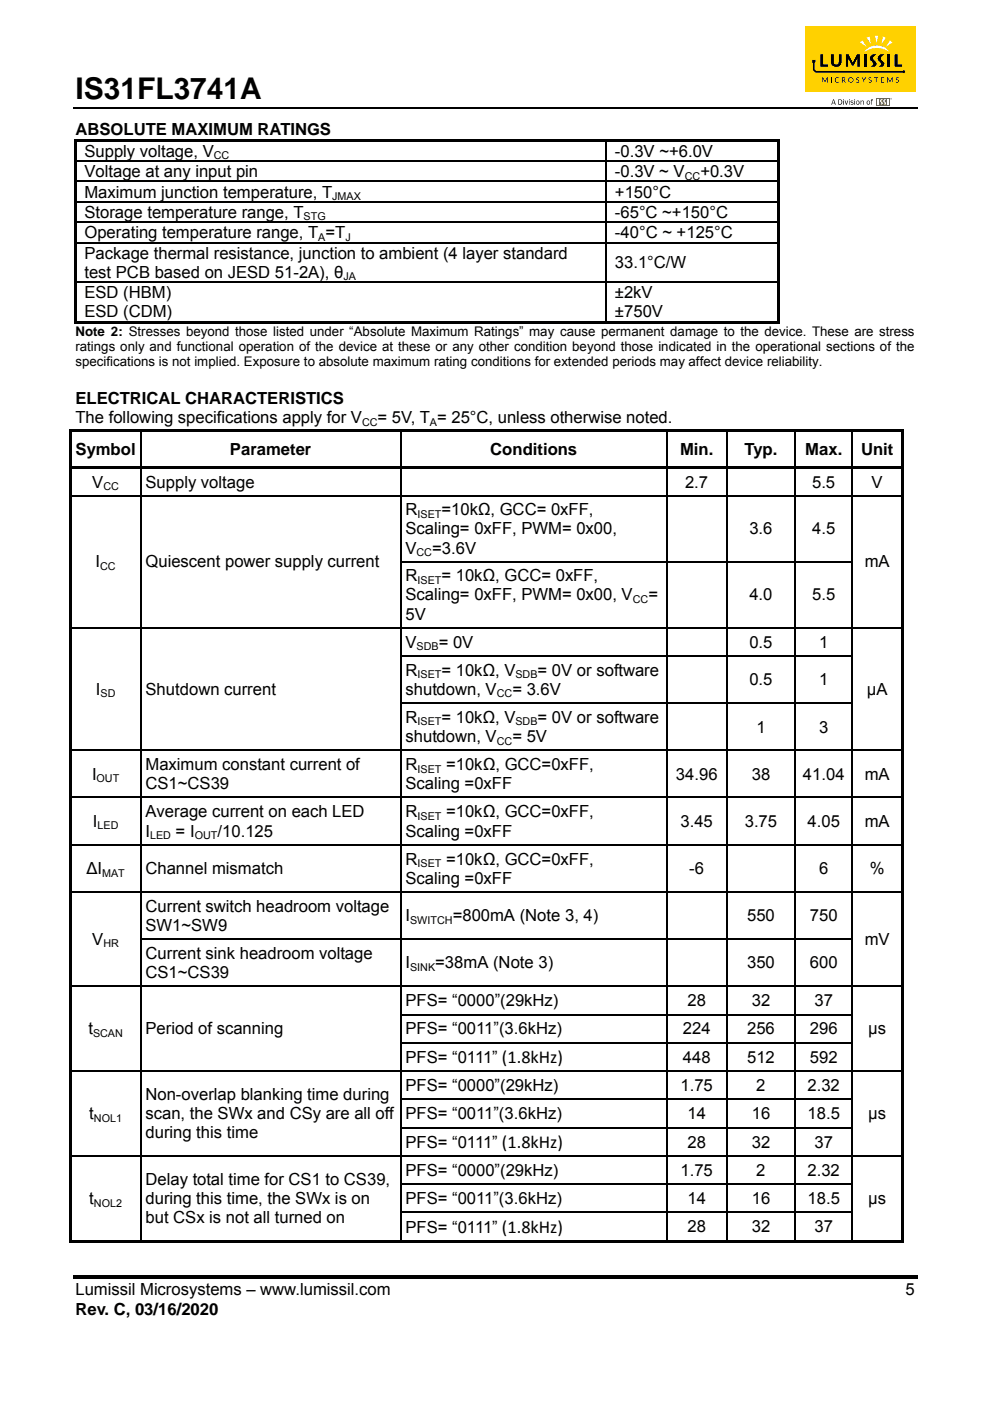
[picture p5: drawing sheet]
<svg xmlns="http://www.w3.org/2000/svg" width="210mm" height="297mm" viewBox="0 0 210 297" stroke-linecap="round" stroke-linejoin="round" font-family="sans-serif">
<path d="M15.5 22.8h179" fill="none" stroke="#000" stroke-width=".34"/>
<path d="M15.5 270.3h179v.7h-179z" fill="#000"/>
<path d="M170.8 5.5h23.4v13.9h-23.4z" fill="#ffd100"/>
<g fill="#000">
<path d="M174.4 16.4h.2l.4 .8 .4-.8h.2v1.1h-.2v-.9l-.4 .8-.5-.8-.1 .9zM176.3 16.4h.1v1.1h-.1zM177.1 16.6a.46 .46 0 0 1 .8 0 .45 .45 0 0 0-.6 .1 .45 .45 0 0 0 0 .6 .45 .45 0 0 0 .6 0 .53 .53 0 0 1-.7 .1 .53 .53 0 0 1-.1-.8zM181.7 16.5l.3-.1 .3 .1-.1 .1a.23 .23 0 0 0-.3-.1 .23 .23 0 0 0-.1 .3 .23 .23 0 0 0 .3 .1 .35 .35 0 0 1 0 .6 .35 .35 0 0 1-.5-.2h.1a.25 .25 0 0 0 .3 .1 .25 .25 0 0 0 .1-.3 .25 .25 0 0 0-.3-.1l-.2-.2zM182.8 16.4h.1l.3 .6 .3-.6h.2l-.4 .7v.4h-.1v-.4zM184.3 16.5l.3-.1 .3 .1-.1 .1a.23 .23 0 0 0-.3-.1 .23 .23 0 0 0-.1 .3 .23 .23 0 0 0 .3 .1 .34 .34 0 0 1 .1 .6 .34 .34 0 0 1-.6-.2h.1a.25 .25 0 0 0 .3 .1 .25 .25 0 0 0 .1-.3 .25 .25 0 0 0-.3-.1l-.2-.2zM185.4 16.4h.9v.1h-.4v1h-.1v-1h-.4zM186.9 16.4h.6v.1h-.5v.4h.4l-.4 .1v.4h.5v.1h-.6zM188.2 16.4h.1l.4 .8 .5-.8h.1v1.1l-.1-.9-.4 .8-.5-.8v.9h-.1zM190.1 16.5l.3-.1 .2 .1v.1a.24 .24 0 0 0-.3-.1 .24 .24 0 0 0-.1 .3 .24 .24 0 0 0 .3 .1 .34 .34 0 0 1 0 .6 .34 .34 0 0 1-.5-.2h.1a.24 .24 0 0 0 .3 .1 .24 .24 0 0 0 .1-.3 .24 .24 0 0 0-.3-.1l-.2-.2z"/>
<path d="M178.6 16.4h.3a.34 .34 0 0 1 .4 .2 .34 .34 0 0 1-.3 .4l.4 .5h-.1l-.4-.5h-.2v.5h-.1zM178.7 16.5v.4l.5-.1a.28 .28 0 0 0-.2-.3 .28 .28 0 0 0-.3 0z"/>
<path d="M179.9 17a.58 .58 0 0 1 1.1 0 .58 .58 0 0 1-1.1 0zM180 16.9a.43 .43 0 0 0 .8 0 .43 .43 0 0 0-.8 0z"/>
</g>
<path d="M188.8 20.9a.2 .2 0 0 1 .4 0 .2 .2 0 0 1-.4 0zM188.9 20.9a.14 .14 0 0 0 .2 0 .14 .14 0 0 0-.2 0zM188.9 20.8l.2 .2h-.2zM188.9 20.9h.1z" fill="#010101"/>
<path d="M185.9 20.8h2.8v1.7h-2.8z" fill="#c42032"/>
<g fill="#fff">
<path d="M186.2 21h.3v1.2h-.3z"/>
<path d="M186.8 21.1h.5a.4 .4 0 0 0-.3 .4 .4 .4 0 0 0 .3 .4l-.2 .3h-.4l.2-.2-.1-.3a.32 .32 0 0 1-.2-.3 .32 .32 0 0 1 .2-.3z"/>
<path d="M187.4 21.2l.5-.2a.47 .47 0 0 0-.2 .4 .47 .47 0 0 0 .2 .5l-.1 .3h-.4l.3-.3-.4-.4z"/>
<path d="M188.2 21h.3v1.2h-.3z"/>
</g>
<path d="M174 11.5h.6v2.2h1v.5h-1.6zM176.2 11.5h.7v1.4a.54 .54 0 0 0 .3 .8 .54 .54 0 0 0 .7-.6v-1.6h.6v.9a1.29 1.29 0 0 1-1 1.8 1.03 1.03 0 0 1-1.3-1.1zM179.4 11.5l.6 .1 .9 1.7 .8-1.8h.7v2.7h-.6v-1.8l-.7 1.4-.2 .1-.2-.1-.8-1.4v1.8h-.5zM183.3 11.5h.6v2.7h-.6zM184.8 11.8a1 1 0 0 1 1.1-.3v.1a.78 .78 0 0 0-.7 .7 .78 .78 0 0 0 .5 .8 .61 .61 0 0 1-.2 1.1h-.9a.61 .61 0 0 0 .6-.6 .61 .61 0 0 0-.4-.6 .73 .73 0 0 1 0-1.2zM186.4 11.8a.91 .91 0 0 1 1.2-.2 .77 .77 0 0 0-.7 .7 .77 .77 0 0 0 .5 .8 .61 .61 0 0 1-.2 1.1h-.9a.61 .61 0 0 0 .6-.6 .61 .61 0 0 0-.4-.6 .73 .73 0 0 1-.1-1.2zM188.2 11.5h.6v2.7h-.6zM189.7 11.5h.7v2.2h.9v.5h-1.6z" fill="#000"/>
<g fill="#fff">
<path d="M183.5 10.7a3.3 3.3 0 0 1 5.1 .3 4.7 4.7 0 0 0-5.3 0z"/>
<path d="M183.8 8l.7-.2 .2 1.6z"/>
<path d="M187.3 7.7l.6 .3-.9 1.3z"/>
<path d="M185.6 7.6h.7l-.4 1.6z"/>
<path d="M182.4 9l.5-.5 .9 1.4z"/>
<path d="M188.8 8.5l.5 .5-1.4 .9z"/>
</g>
<g fill="#000">
<path d="M172.3 12.7h.7v.6h-.2v1.4l.3 .3h18.3a.31 .31 0 0 1 .5 .1 .31 .31 0 0 1-.1 .4 .31 .31 0 0 1-.4-.1h-18.4l-.6-.5zM15.7 29.5h.6v.5h-.6zM15.7 29.5h113.2v.5h-113.2zM15.7 30h.6v4h-.6zM15.7 34h.6v.3h-.6zM15.7 34.3h.6v4.1h-.6zM15.7 38.4h.6v.2h-.6zM128.4 34h.3v.3h-.3zM128.4 38.4h.3v.2h-.3zM128.9 29.5h36.1v.5h-36.1zM165 29.5h.5v.5h-.5zM165 30h.5v4h-.5z"/>
<path d="M165 34h.5v.3h-.5zM165 34.3h.5v4.1h-.5zM165 38.4h.5v.2h-.5zM179.2 21.3h.1l.2 .8 .2-.8h.2l-.3 .9h-.1zM180.4 21.4h.6l-.4 .1 .4 .5-.3 .2-.3-.1h.5l-.1-.2a.34 .34 0 0 1-.4-.5zM182.5 21.3l.1 .2 .4-.2 .2 .1v.8h-.1l-.2-.8-.3 .2-.1 .6zM184.9 21l.3 .1-.3 .1 .2 .1-.2 .1v.8l-.2-.8zM15.7 38.6h.6v4.1h-.6zM15.7 42.7h.6v.3h-.6zM15.7 43h.6v4h-.6zM15.7 47h.6v.3h-.6zM15.7 47.3h.6v4h-.6z"/>
<path d="M15.7 51.3h.6v.3h-.6zM15.7 51.6h.6v8.1h-.6zM15.7 59.7h.6v.3h-.6zM128.4 42.7h.3v.3h-.3zM128.4 47h.3v.3h-.3zM128.4 51.3h.3v.3h-.3zM128.4 59.7h.3v.3h-.3zM165 38.6h.5v4.1h-.5zM165 42.7h.5v.3h-.5zM165 43h.5v4h-.5zM165 47h.5v.3h-.5zM165 47.3h.5v4h-.5z"/>
<path d="M165 51.3h.5v.3h-.5zM165 51.6h.5v8.1h-.5zM165 59.7h.5v.3h-.5zM15.7 60h.6v8.6h-.6zM15.7 68.1h112.7v.5h-112.7zM128.4 68.1h.5v.5h-.5zM128.9 68.1h36.1v.5h-36.1zM165 60h.5v8.6h-.5zM165 68.1h.5v.5h-.5zM14.7 90.9h.5v.6h-.5zM14.7 90.9h176.9v.6h-176.9zM14.7 91.5h.5v7.5h-.5z"/>
<path d="M14.7 99h176.9v.5h-176.9zM191.1 90.9h.5v.6h-.5zM191.1 91.5h.5v7.5h-.5zM14.7 99.5h.5v5.4h-.5zM14.7 104.9h.5v.3h-.5zM14.7 105.2h.5v13.8h-.5zM14.7 119h.5v.2h-.5zM29.7 104.9h.3v.3h-.3zM29.7 119h.3v.2h-.3zM84.9 104.9h.2v.3h-.2zM84.9 119h.2v.2h-.2zM141.3 104.9h.2v.3h-.2z"/>
<path d="M141.3 119h.2v.2h-.2zM154 104.9h.3v.3h-.3zM154 119h.3v.2h-.3zM168.6 104.9h.2v.3h-.2zM168.6 119h.2v.2h-.2zM180.6 104.9h.3v.3h-.3zM180.6 119h.3v.2h-.3zM191.1 99.5h.5v5.4h-.5zM191.1 104.9h.5v.3h-.5zM191.1 105.2h.5v13.8h-.5zM191.1 119h.5v.2h-.5zM14.7 119.2h.5v13.7h-.5z"/>
<path d="M14.7 132.9h.5v.3h-.5zM14.7 133.2h.5v5.8h-.5zM14.7 139h.5v.2h-.5zM29.7 132.9h.3v.3h-.3zM29.7 139h.3v.2h-.3zM84.9 132.9h.2v.3h-.2zM84.9 139h.2v.2h-.2zM141.3 132.9h.2v.3h-.2zM141.3 139h.2v.2h-.2zM154 132.9h.3v.3h-.3zM154 139h.3v.2h-.3zM168.6 132.9h.2v.3h-.2z"/>
<path d="M168.6 139h.2v.2h-.2zM180.6 132.9h.3v.3h-.3zM180.6 139h.3v.2h-.3zM191.1 119.2h.5v13.7h-.5zM191.1 132.9h.5v.3h-.5zM191.1 133.2h.5v5.8h-.5zM191.1 139h.5v.2h-.5zM14.7 139.2h.5v9.7h-.5zM14.7 148.9h.5v.3h-.5zM14.7 149.2h.5v9.8h-.5zM14.7 159h.5v.2h-.5zM29.7 148.9h.3v.3h-.3z"/>
<path d="M29.7 159h.3v.2h-.3zM84.9 148.9h.2v.3h-.2zM84.9 159h.2v.2h-.2zM141.3 148.9h.2v.3h-.2zM141.3 159h.2v.2h-.2zM154 148.9h.3v.3h-.3zM154 159h.3v.2h-.3zM168.6 148.9h.2v.3h-.2zM168.6 159h.2v.2h-.2zM180.6 148.9h.3v.3h-.3zM180.6 159h.3v.2h-.3zM191.1 139.2h.5v9.7h-.5z"/>
<path d="M191.1 148.9h.5v.3h-.5zM191.1 149.2h.5v9.8h-.5zM191.1 159h.5v.2h-.5zM14.7 159.2h.5v9.8h-.5zM14.7 169h.5v.2h-.5zM14.7 169.2h.5v9.8h-.5zM14.7 179h.5v.2h-.5zM29.7 169h.3v.2h-.3zM29.7 179h.3v.2h-.3zM84.9 169h.2v.2h-.2zM84.9 179h.2v.2h-.2zM141.3 169h.2v.2h-.2z"/>
<path d="M141.3 179h.2v.2h-.2zM154 169h.3v.2h-.3zM154 179h.3v.2h-.3zM168.6 169h.2v.2h-.2zM168.6 179h.2v.2h-.2zM180.6 169h.3v.2h-.3zM180.6 179h.3v.2h-.3zM191.1 159.2h.5v9.8h-.5zM191.1 169h.5v.2h-.5zM191.1 169.2h.5v9.8h-.5zM191.1 179h.5v.2h-.5zM14.7 179.2h.5v9.8h-.5z"/>
<path d="M14.7 189h.5v.2h-.5zM14.7 189.2h.5v9.8h-.5zM14.7 199h.5v.2h-.5zM29.7 189h.3v.2h-.3zM29.7 199h.3v.2h-.3zM84.9 189h.2v.2h-.2zM84.9 199h.2v.2h-.2zM141.3 189h.2v.2h-.2zM141.3 199h.2v.2h-.2zM154 189h.3v.2h-.3zM154 199h.3v.2h-.3zM168.6 189h.2v.2h-.2z"/>
<path d="M168.6 199h.2v.2h-.2zM180.6 189h.3v.2h-.3zM180.6 199h.3v.2h-.3zM191.1 179.2h.5v9.8h-.5zM191.1 189h.5v.2h-.5zM191.1 189.2h.5v9.8h-.5zM191.1 199h.5v.2h-.5zM14.7 199.2h.5v9.8h-.5zM14.7 209h.5v.2h-.5zM14.7 209.2h.5v5.8h-.5zM14.7 215h.5v.2h-.5zM29.7 209h.3v.2h-.3z"/>
<path d="M29.7 215h.3v.2h-.3zM84.9 209h.2v.2h-.2zM84.9 215h.2v.2h-.2zM141.3 209h.2v.2h-.2zM141.3 215h.2v.2h-.2zM154 209h.3v.2h-.3zM154 215h.3v.2h-.3zM168.6 209h.2v.2h-.2zM168.6 215h.2v.2h-.2zM180.6 209h.3v.2h-.3zM180.6 215h.3v.2h-.3zM191.1 199.2h.5v9.8h-.5z"/>
<path d="M191.1 209h.5v.2h-.5zM191.1 209.2h.5v5.8h-.5zM191.1 215h.5v.2h-.5zM14.7 215.2h.5v5.8h-.5zM14.7 221h.5v.2h-.5zM14.7 221.2h.5v5.7h-.5zM14.7 226.9h.5v.3h-.5zM14.7 227.2h.5v5.8h-.5zM14.7 233h.5v.2h-.5zM14.7 233.2h.5v5.8h-.5zM14.7 239h.5v.2h-.5zM29.7 221h.3v.2h-.3z"/>
<path d="M29.7 226.9h.3v.3h-.3zM29.7 233h.3v.2h-.3zM29.7 239h.3v.2h-.3zM84.9 221h.2v.2h-.2zM84.9 226.9h.2v.3h-.2zM84.9 233h.2v.2h-.2zM84.9 239h.2v.2h-.2zM141.3 221h.2v.2h-.2zM141.3 226.9h.2v.3h-.2zM141.3 233h.2v.2h-.2zM141.3 239h.2v.2h-.2zM154 221h.3v.2h-.3z"/>
<path d="M154 226.9h.3v.3h-.3zM154 233h.3v.2h-.3zM154 239h.3v.2h-.3zM168.6 221h.2v.2h-.2zM168.6 226.9h.2v.3h-.2zM168.6 233h.2v.2h-.2zM168.6 239h.2v.2h-.2zM180.6 221h.3v.2h-.3zM180.6 226.9h.3v.3h-.3zM180.6 233h.3v.2h-.3zM180.6 239h.3v.2h-.3zM191.1 215.2h.5v5.8h-.5z"/>
<path d="M191.1 221h.5v.2h-.5zM191.1 221.2h.5v5.7h-.5zM191.1 226.9h.5v.3h-.5zM191.1 227.2h.5v5.8h-.5zM191.1 233h.5v.2h-.5zM191.1 233.2h.5v5.8h-.5zM191.1 239h.5v.2h-.5zM14.7 239.2h.5v5.7h-.5zM14.7 244.9h.5v.3h-.5zM14.7 245.2h.5v5.8h-.5zM14.7 251h.5v.2h-.5zM14.7 251.2h.5v5.7h-.5z"/>
<path d="M14.7 256.9h.5v.3h-.5zM29.7 244.9h.3v.3h-.3zM29.7 251h.3v.2h-.3zM29.7 256.9h.3v.3h-.3zM84.9 244.9h.2v.3h-.2zM84.9 251h.2v.2h-.2zM84.9 256.9h.2v.3h-.2zM141.3 244.9h.2v.3h-.2zM141.3 251h.2v.2h-.2zM141.3 256.9h.2v.3h-.2zM154 244.9h.3v.3h-.3zM154 251h.3v.2h-.3z"/>
<path d="M154 256.9h.3v.3h-.3zM168.6 244.9h.2v.3h-.2zM168.6 251h.2v.2h-.2zM168.6 256.9h.2v.3h-.2zM180.6 244.9h.3v.3h-.3zM180.6 251h.3v.2h-.3zM180.6 256.9h.3v.3h-.3zM191.1 239.2h.5v5.7h-.5zM191.1 244.9h.5v.3h-.5zM191.1 245.2h.5v5.8h-.5zM191.1 251h.5v.2h-.5zM191.1 251.2h.5v5.7h-.5z"/>
<path d="M191.1 256.9h.5v.3h-.5zM14.7 257.2h.5v6.3h-.5zM14.7 262.9h15v.6h-15zM29.7 262.9h55.2v.6h-55.2zM84.9 262.9h56.4v.6h-56.4zM141.3 262.9h12.7v.6h-12.7zM154 262.9h14.6v.6h-14.6zM168.6 262.9h12v.6h-12zM180.6 262.9h10.5v.6h-10.5zM191.1 257.2h.5v6.3h-.5zM191.1 262.9h.5v.6h-.5z"/>
<path d="M176.7 21.1h.2l.4 1.1h-.2l-.1-.3h-.5v.3h-.2zM176.8 21.2l-.2 .6h.4z"/>
<path d="M177.8 21.1a.61 .61 0 0 1 .8 .5 .61 .61 0 0 1-.8 .6zM177.9 21.2v.9h.2a.45 .45 0 0 0 .4-.6 .45 .45 0 0 0-.6-.3z"/>
<path d="M178.8 21l.2 .2zM178.8 21.3h.2v.9h-.2z"/>
<path d="M180.1 21l.1 .2zM180.1 21.3l.1 .9z"/>
<path d="M181.2 21l.2 .2zM181.2 21.3h.2v.9h-.2z"/>
<path d="M181.5 21.8a.45 .45 0 0 1 .9 0 .45 .45 0 0 1-.9 0zM181.6 21.7a.3 .3 0 0 0 .6 0 .3 .3 0 0 0-.6 0z"/>
<path d="M183.8 21.8a.42 .42 0 0 1 .8 0 .42 .42 0 0 1-.8 0zM183.9 21.7a.3 .3 0 0 0 .6 0 .3 .3 0 0 0-.6 0z"/>
</g>
<g fill="none" stroke="#000" stroke-width=".25">
<path d="M16.3 34.2h112.1M16.3 38.5h112.1M128.5 30v4M128.5 34.3v4.1M128.5 38.6v4.1M128.7 34.2h36.3M128.7 38.5h36.3M16.3 42.8h112.1M16.3 47.1h112.1M16.3 51.5h112.1M16.3 59.8h112.1M128.5 43v4"/>
<path d="M128.5 47.3v4M128.5 51.6v8.1M128.5 60v8.1M128.7 42.8h36.3M128.7 47.1h36.3M128.7 51.5h36.3M128.7 59.8h36.3M29.8 91.5v7.5M29.8 99.5v5.4M85 91.5v7.5M85 99.5v5.4M141.4 91.5v7.5"/>
<path d="M141.4 99.5v5.4M154.1 91.5v7.5M154.1 99.5v5.4M168.7 91.5v7.5M168.7 99.5v5.4M180.7 91.5v7.5M180.7 99.5v5.4M15.2 105.1h14.5M29.8 105.2v13.8M29.8 119.2v13.7M30 105.1h54.9M85 105.2v13.8"/>
<path d="M85 119.2v13.7M85.1 105.1h56.2M85.1 119.1h56.2M141.4 105.2v13.8M141.4 119.2v13.7M141.5 105.1h12.5M141.5 119.1h12.5M154.1 105.2v13.8M154.1 119.2v13.7M154.3 105.1h14.3M154.3 119.1h14.3M168.7 105.2v13.8"/>
<path d="M168.7 119.2v13.7M168.8 105.1h11.8M168.8 119.1h11.8M180.7 105.2v13.8M180.7 119.2v13.7M180.9 105.1h10.2M15.2 133.1h14.5M29.8 133.2v5.8M29.8 139.2v9.7M30 133.1h54.9M85 133.2v5.8M85 139.2v9.7"/>
<path d="M85.1 133.1h56.2M85.1 139.1h56.2M141.4 133.2v5.8M141.4 139.2v9.7M141.5 133.1h12.5M141.5 139.1h12.5M154.1 133.2v5.8M154.1 139.2v9.7M154.3 133.1h14.3M154.3 139.1h14.3M168.7 133.2v5.8M168.7 139.2v9.7"/>
<path d="M168.8 133.1h11.8M168.8 139.1h11.8M180.7 133.2v5.8M180.7 139.2v9.7M180.9 133.1h10.2M15.2 159.1h14.5M29.8 149.2v9.8M29.8 159.2v9.8M30 159.1h54.9M85 149.2v9.8M85 159.2v9.8M85.1 149.1h56.2"/>
<path d="M85.1 159.1h56.2M141.4 149.2v9.8M141.4 159.2v9.8M141.5 149.1h12.5M141.5 159.1h12.5M154.1 149.2v9.8M154.1 159.2v9.8M154.3 149.1h14.3M154.3 159.1h14.3M168.7 149.2v9.8M168.7 159.2v9.8M168.8 149.1h11.8"/>
<path d="M168.8 159.1h11.8M180.7 149.2v9.8M180.7 159.2v9.8M180.9 159.1h10.2M15.2 169.1h14.5M15.2 179.1h14.5M29.8 169.2v9.8M29.8 179.2v9.8M30 169.1h54.9M30 179.1h54.9M85 169.2v9.8M85 179.2v9.8"/>
<path d="M85.1 169.1h56.2M85.1 179.1h56.2M141.4 169.2v9.8M141.4 179.2v9.8M141.5 169.1h12.5M141.5 179.1h12.5M154.1 169.2v9.8M154.1 179.2v9.8M154.3 169.1h14.3M154.3 179.1h14.3M168.7 169.2v9.8M168.7 179.2v9.8"/>
<path d="M168.8 169.1h11.8M168.8 179.1h11.8M180.7 169.2v9.8M180.7 179.2v9.8M180.9 169.1h10.2M180.9 179.1h10.2M15.2 189.1h14.5M29.8 189.2v9.8M29.8 199.2v9.8M30 189.1h54.9M30 199.1h54.9M85 189.2v9.8"/>
<path d="M85 199.2v9.8M85.1 189.1h56.2M85.1 199.1h56.2M141.4 189.2v9.8M141.4 199.2v9.8M141.5 189.1h12.5M141.5 199.1h12.5M154.1 189.2v9.8M154.1 199.2v9.8M154.3 189.1h14.3M154.3 199.1h14.3M168.7 189.2v9.8"/>
<path d="M168.7 199.2v9.8M168.8 189.1h11.8M168.8 199.1h11.8M180.7 189.2v9.8M180.7 199.2v9.8M180.9 189.1h10.2M15.2 209.1h14.5M29.8 209.2v5.8M29.8 215.2v5.8M30 209.1h54.9M85 209.2v5.8M85 215.2v5.8"/>
<path d="M85.1 209.1h56.2M85.1 215.1h56.2M141.4 209.2v5.8M141.4 215.2v5.8M141.5 209.1h12.5M141.5 215.1h12.5M154.1 209.2v5.8M154.1 215.2v5.8M154.3 209.1h14.3M154.3 215.1h14.3M168.7 209.2v5.8M168.7 215.2v5.8"/>
<path d="M168.8 209.1h11.8M168.8 215.1h11.8M180.7 209.2v5.8M180.7 215.2v5.8M180.9 209.1h10.2M15.2 227.1h14.5M29.8 221.2v5.7M29.8 227.2v5.8M29.8 233.2v5.8M29.8 239.2v5.7M30 227.1h54.9M85 221.2v5.7"/>
<path d="M85 227.2v5.8M85 233.2v5.8M85 239.2v5.7M85.1 221.1h56.2M85.1 227.1h56.2M85.1 233.1h56.2M85.1 239.1h56.2M141.4 221.2v5.7M141.4 227.2v5.8M141.4 233.2v5.8M141.4 239.2v5.7M141.5 221.1h12.5"/>
<path d="M141.5 227.1h12.5M141.5 233.1h12.5M141.5 239.1h12.5M154.1 221.2v5.7M154.1 227.2v5.8M154.1 233.2v5.8M154.1 239.2v5.7M154.3 221.1h14.3M154.3 227.1h14.3M154.3 233.1h14.3M154.3 239.1h14.3M168.7 221.2v5.7"/>
<path d="M168.7 227.2v5.8M168.7 233.2v5.8M168.7 239.2v5.7M168.8 221.1h11.8M168.8 227.1h11.8M168.8 233.1h11.8M168.8 239.1h11.8M180.7 221.2v5.7M180.7 227.2v5.8M180.7 233.2v5.8M180.7 239.2v5.7M180.9 227.1h10.2"/>
<path d="M15.2 245.1h14.5M29.8 245.2v5.8M29.8 251.2v5.7M29.8 257.2v5.7M30 245.1h54.9M85 245.2v5.8M85 251.2v5.7M85 257.2v5.7M85.1 245.1h56.2M85.1 251.1h56.2M85.1 257.1h56.2M141.4 245.2v5.8"/>
<path d="M141.4 251.2v5.7M141.4 257.2v5.7M141.5 245.1h12.5M141.5 251.1h12.5M141.5 257.1h12.5M154.1 245.2v5.8M154.1 251.2v5.7M154.1 257.2v5.7M154.3 245.1h14.3M154.3 251.1h14.3M154.3 257.1h14.3M168.7 245.2v5.8"/>
<path d="M168.7 251.2v5.7M168.7 257.2v5.7M168.8 245.1h11.8M168.8 251.1h11.8M168.8 257.1h11.8M180.7 245.2v5.8M180.7 251.2v5.7M180.7 257.2v5.7M180.9 245.1h10.2"/>
</g>
<text font-size="6.3" x="16" y="21">IS31FL3741A</text>
<g font-size="3.5">
<text x="16" y="28.7">ABSOLUTE MAXIMUM RATINGS</text>
<text x="17.9" y="33.3">Supply voltage, V</text>
<text x="130.4" y="33.3">-0.3V ~+6.0V</text>
<text x="17.9" y="37.6">Voltage at any input pin</text>
<text x="17.9" y="41.9">Maximum junction temperature, T</text>
<text x="130.4" y="37.6">-0.3V ~ V</text>
<text x="130.4" y="41.9">+150°C</text>
<text x="148.5" y="37.6">+0.3V</text>
<text x="17.9" y="46.2">Storage temperature range, T</text>
<text x="130.4" y="46.2">-65°C ~+150°C</text>
<text x="17.9" y="50.5">Operating temperature range, T =T</text>
<text x="130.4" y="50.5">-40°C ~ +125°C</text>
<text x="17.9" y="54.8">Package thermal resistance, junction to ambient (4 layer standard</text>
<text x="17.9" y="58.9">test PCB based on JESD 51-2A), θ</text>
<text x="130.4" y="56.9">33.1°C/W</text>
<text x="17.9" y="63.2">ESD (HBM)</text>
<text x="130.4" y="63.2">±2kV</text>
<text x="17.9" y="67.3">ESD (CDM)</text>
<text x="130.4" y="67.3">±750V</text>
<text x="16" y="85.7">ELECTRICAL CHARACTERISTICS</text>
<text x="16" y="89.7">The following specifications apply for V</text>
<text x="80.1" y="89.7">= 5V, T = 25°C, unless otherwise noted.</text>
<text x="16" y="96.5">Symbol</text>
<text x="48.8" y="96.5">Parameter</text>
<text x="104" y="96.5">Conditions</text>
<text x="144.3" y="96.5">Min.</text>
<text x="157.9" y="96.5">Typ.</text>
<text x="170.8" y="96.5">Max.</text>
<text x="182.6" y="96.5">Unit</text>
<text x="19.6" y="103.4">V</text>
<text x="30.9" y="103.4">Supply voltage</text>
<text x="145.3" y="103.4">2.7</text>
<text x="172.2" y="103.4">5.5</text>
<text x="184.9" y="103.4">V</text>
<text x="86" y="109.3">R</text>
<text x="86" y="113.3">Scaling= 0xFF, PWM= 0x00,</text>
<text x="93.6" y="109.3">=10kΩ, GCC= 0xFF,</text>
<text x="158.9" y="113.3">3.6</text>
<text x="172.3" y="113.3">4.5</text>
<text x="86" y="117.4">V</text>
<text x="91.7" y="117.4">=3.6V</text>
<text x="20.3" y="120.3">I</text>
<text x="30.9" y="120.3">Quiescent power supply current</text>
<text x="86" y="123.3">R</text>
<text x="93.6" y="123.3">= 10kΩ, GCC= 0xFF,</text>
<text x="183.4" y="120.3">mA</text>
<text x="86" y="131.4">5V</text>
<text x="86" y="127.3">Scaling= 0xFF, PWM= 0x00, V</text>
<text x="137.5" y="127.3">=</text>
<text x="158.9" y="127.3">4.0</text>
<text x="172.3" y="127.3">5.5</text>
<text x="86" y="137.3">V</text>
<text x="93" y="137.3">= 0V</text>
<text x="158.9" y="137.3">0.5</text>
<text x="173.7" y="137.3">1</text>
<text x="86" y="143.3">R</text>
<text x="93.6" y="143.3">= 10kΩ, V</text>
<text x="114" y="143.3">= 0V or software</text>
<text x="20.3" y="147.3">I</text>
<text x="30.9" y="147.3">Shutdown current</text>
<text x="86" y="147.3">shutdown, V</text>
<text x="108.7" y="147.3">= 3.6V</text>
<text x="158.9" y="145.3">0.5</text>
<text x="173.7" y="145.3">1</text>
<text x="183.9" y="147.3">μA</text>
<text x="86" y="153.3">R</text>
<text x="93.6" y="153.3">= 10kΩ, V</text>
<text x="114" y="153.3">= 0V or software</text>
<text x="160.4" y="155.3">1</text>
<text x="173.7" y="155.3">3</text>
<text x="86" y="157.4">shutdown, V</text>
<text x="108.7" y="157.4">= 5V</text>
<text x="19.5" y="165.3">I</text>
<text x="30.9" y="163.3">Maximum constant current of</text>
<text x="30.9" y="167.3">CS1~CS39</text>
<text x="86" y="163.3">R</text>
<text x="86" y="167.3">Scaling =0xFF</text>
<text x="94.6" y="163.3">=10kΩ, GCC=0xFF,</text>
<text x="143.4" y="165.3">34.96</text>
<text x="159.4" y="165.3">38</text>
<text x="170.3" y="165.3">41.04</text>
<text x="183.4" y="165.3">mA</text>
<text x="30.9" y="173.3">Average current on each LED</text>
<text x="86" y="173.3">R</text>
<text x="94.6" y="173.3">=10kΩ, GCC=0xFF,</text>
<text x="19.7" y="175.3">I</text>
<text x="30.9" y="177.4">I</text>
<text x="37.3" y="177.4">= I</text>
<text x="46.1" y="177.4">/10.125</text>
<text x="86" y="177.4">Scaling =0xFF</text>
<text x="144.3" y="175.3">3.45</text>
<text x="158" y="175.3">3.75</text>
<text x="171.3" y="175.3">4.05</text>
<text x="183.4" y="175.3">mA</text>
<text x="18.3" y="185.3">∆I</text>
<text x="30.9" y="185.3">Channel mismatch</text>
<text x="86" y="183.3">R</text>
<text x="94.6" y="183.3">=10kΩ, GCC=0xFF,</text>
<text x="146.2" y="185.3">-6</text>
<text x="173.7" y="185.3">6</text>
<text x="184.5" y="185.3">%</text>
<text x="86" y="187.3">Scaling =0xFF</text>
<text x="30.9" y="193.3">Current switch headroom voltage</text>
<text x="30.9" y="197.4">SW1~SW9</text>
<text x="86" y="195.3">I</text>
<text x="96" y="195.3">=800mA (Note 3, 4)</text>
<text x="158.5" y="195.3">550</text>
<text x="171.8" y="195.3">750</text>
<text x="19.6" y="200.3">V</text>
<text x="30.9" y="203.3">Current sink headroom voltage</text>
<text x="183.4" y="200.3">mV</text>
<text x="30.9" y="207.3">CS1~CS39</text>
<text x="86" y="205.3">I</text>
<text x="92.3" y="205.3">=38mA (Note 3)</text>
<text x="158.5" y="205.3">350</text>
<text x="171.8" y="205.3">600</text>
<text x="86" y="213.3">PFS= “0000”(29kHz)</text>
<text x="145.8" y="213.3">28</text>
<text x="159.5" y="213.3">32</text>
<text x="172.8" y="213.3">37</text>
<text x="18.8" y="219.3">t</text>
<text x="30.9" y="219.3">Period of scanning</text>
<text x="86" y="219.3">PFS= “0011”(3.6kHz)</text>
<text x="144.8" y="219.3">224</text>
<text x="158.5" y="219.3">256</text>
<text x="171.8" y="219.3">296</text>
<text x="184.2" y="219.3">µs</text>
<text x="86" y="225.4">PFS= “0111” (1.8kHz)</text>
<text x="144.8" y="225.3">448</text>
<text x="158.5" y="225.3">512</text>
<text x="171.8" y="225.3">592</text>
<text x="30.9" y="233.3">Non-overlap blanking time during</text>
<text x="86" y="231.3">PFS= “0000”(29kHz)</text>
<text x="144.3" y="231.3">1.75</text>
<text x="160.4" y="231.3">2</text>
<text x="171.3" y="231.3">2.32</text>
<text x="18.9" y="237.3">t</text>
<text x="30.9" y="237.3">scan, the SWx and CSy are all off</text>
<text x="86" y="237.3">PFS= “0011”(3.6kHz)</text>
<text x="145.8" y="237.3">14</text>
<text x="159.5" y="237.3">16</text>
<text x="171.3" y="237.3">18.5</text>
<text x="184.2" y="237.3">µs</text>
<text x="30.9" y="241.4">during this time</text>
<text x="86" y="243.4">PFS= “0111” (1.8kHz)</text>
<text x="145.8" y="243.3">28</text>
<text x="159.4" y="243.3">32</text>
<text x="172.8" y="243.3">37</text>
<text x="30.9" y="251.2">Delay total time for CS1 to CS39,</text>
<text x="86" y="249.3">PFS= “0000”(29kHz)</text>
<text x="144.3" y="249.3">1.75</text>
<text x="160.4" y="249.3">2</text>
<text x="171.3" y="249.3">2.32</text>
<text x="18.9" y="255.3">t</text>
<text x="30.9" y="255.3">during this time, the SWx is on</text>
<text x="86" y="255.3">PFS= “0011”(3.6kHz)</text>
<text x="145.8" y="255.3">14</text>
<text x="159.5" y="255.3">16</text>
<text x="171.3" y="255.3">18.5</text>
<text x="184.2" y="255.3">µs</text>
<text x="30.9" y="259.4">but CSx is not all turned on</text>
<text x="86" y="261.4">PFS= “0111” (1.8kHz)</text>
<text x="145.8" y="261.3">28</text>
<text x="159.4" y="261.3">32</text>
<text x="172.8" y="261.3">37</text>
<text x="16" y="274.7">Lumissil Microsystems – www.lumissil.com</text>
<text x="192.1" y="274.7">5</text>
<text x="16" y="278.7">Rev. C, 03/16/2020</text>
</g>
<g font-size="2.8">
<text x="16" y="71.2">Note 2: Stresses beyond those listed under “Absolute Maximum Ratings” may cause permanent damage to the device. These are stress</text>
<text x="16" y="74.5">ratings only and functional operation of the device at these or any other condition beyond those indicated in the operational sections of the</text>
<text x="16" y="77.7">specifications is not implied. Exposure to absolute maximum rating conditions for extended periods may affect device reliability.</text>
</g>
<g font-size="2.3">
<text x="45.4" y="33.8">CC</text>
<text x="145.2" y="38.1">CC</text>
<text x="64.4" y="46.7">STG</text>
<text x="70.5" y="42.4">JMAX</text>
<text x="67.5" y="51.1">A</text>
<text x="73.3" y="51.1">J</text>
<text x="72.8" y="59.4">JA</text>
<text x="76.8" y="90.3">CC</text>
<text x="91.2" y="90.3">A</text>
<text x="21.9" y="104">CC</text>
<text x="88.6" y="109.8">ISET</text>
<text x="88.3" y="117.9">CC</text>
<text x="21.3" y="120.8">CC</text>
<text x="88.6" y="123.8">ISET</text>
<text x="134.2" y="127.8">CC</text>
<text x="88.3" y="137.9">SDB</text>
<text x="88.6" y="143.8">ISET</text>
<text x="109.3" y="143.8">SDB</text>
<text x="21.3" y="147.8">SD</text>
<text x="105.4" y="147.9">CC</text>
<text x="88.6" y="153.8">ISET</text>
<text x="109.3" y="153.8">SDB</text>
<text x="105.4" y="157.9">CC</text>
<text x="20.5" y="165.8">OUT</text>
<text x="88.6" y="163.8">ISET</text>
<text x="88.6" y="173.8">ISET</text>
<text x="20.7" y="175.9">LED</text>
<text x="31.8" y="177.9">LED</text>
<text x="41.3" y="177.9">OUT</text>
<text x="21.7" y="185.8">MAT</text>
<text x="88.6" y="183.8">ISET</text>
<text x="87" y="195.9">SWITCH</text>
<text x="21.9" y="200.9">HR</text>
<text x="87" y="205.8">SINK</text>
<text x="19.7" y="219.9">SCAN</text>
<text x="19.9" y="237.8">NOL1</text>
<text x="19.9" y="255.8">NOL2</text>
</g>
</svg>
